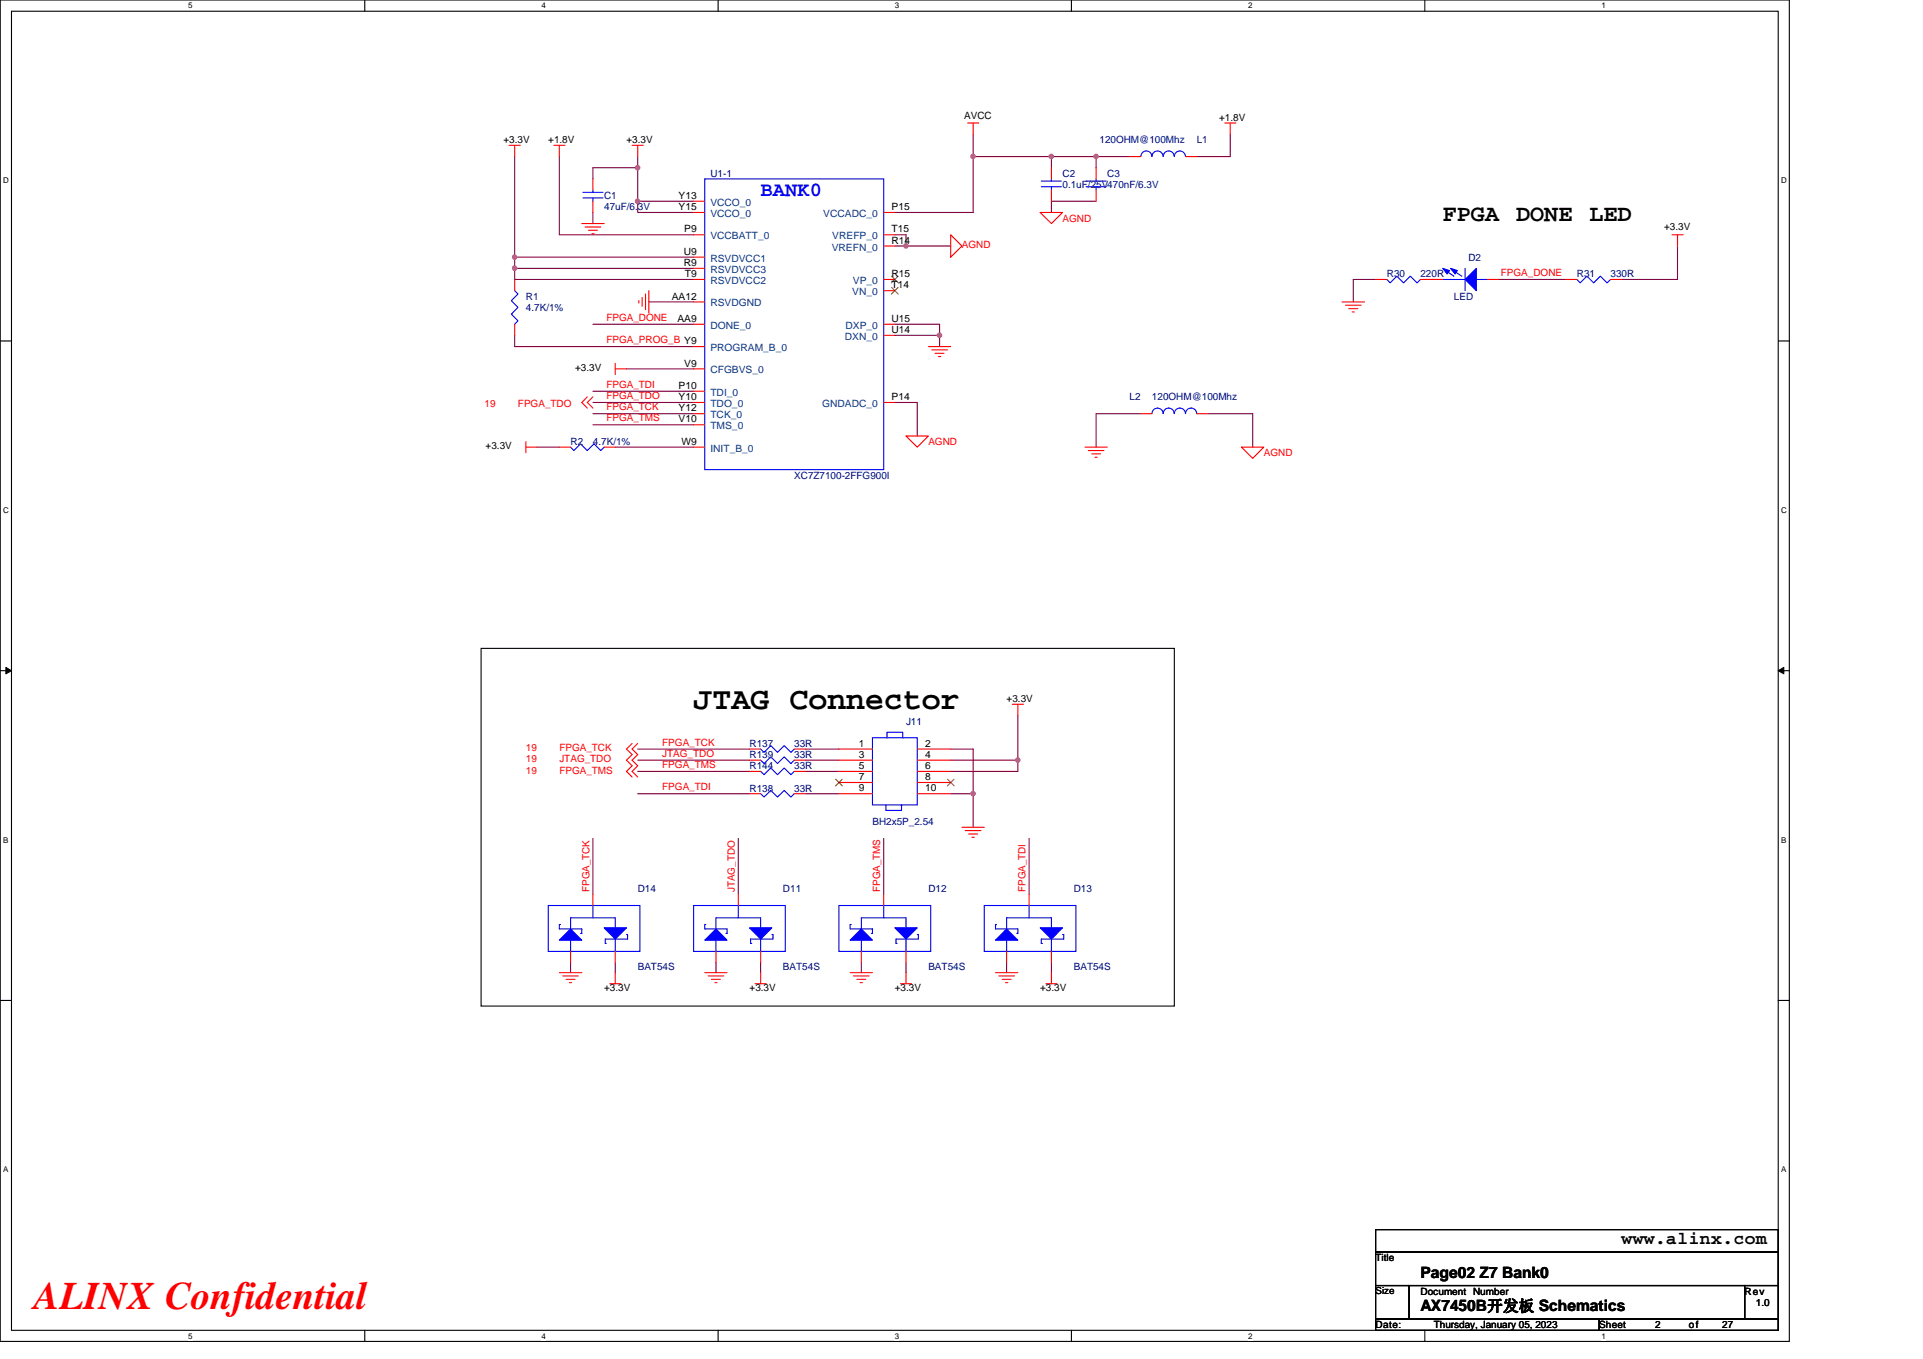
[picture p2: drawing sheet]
<svg xmlns="http://www.w3.org/2000/svg" width="297mm" height="210mm" viewBox="0 0 297 210" stroke-linecap="round" stroke-linejoin="round" font-family="sans-serif">
<path d="M0 0h276.4v207.3h-276.4zM1.8 1.7h272.9v203.8h-272.9z" fill="none" stroke="#000" stroke-width=".17"/>
<g fill="#fff">
<path d="M29.1 .2h.6v1.4h-.6z"/>
<path d="M29.1 205.7h.6v1.4h-.6z"/>
</g>
<path d="M56.3 0v1.7M56.3 205.5v1.8" fill="none" stroke="#000" stroke-width=".17"/>
<g fill="#fff">
<path d="M83.6 .2h.7v1.4h-.7z"/>
<path d="M83.6 205.7h.7v1.4h-.7z"/>
</g>
<path d="M110.9 0v1.7M110.9 205.5v1.8" fill="none" stroke="#000" stroke-width=".17"/>
<g fill="#fff">
<path d="M138.2 .2h.7v1.4h-.7z"/>
<path d="M138.2 205.7h.7v1.4h-.7z"/>
</g>
<path d="M165.5 0v1.7M165.5 205.5v1.8" fill="none" stroke="#000" stroke-width=".17"/>
<g fill="#fff">
<path d="M192.8 .2h.6v1.4h-.6z"/>
<path d="M192.8 205.7h.6v1.4h-.6z"/>
</g>
<path d="M220.1 0v1.7M220.1 205.5v1.8" fill="none" stroke="#000" stroke-width=".17"/>
<g fill="#fff">
<path d="M247.4 .2h.6v1.4h-.6z"/>
<path d="M247.4 205.7h.6v1.4h-.6z"/>
<path d="M.5 27.2h.8v1.4h-.8z"/>
<path d="M275.1 27.2h.9v1.4h-.9z"/>
<path d="M.5 78.1h.8v1.4h-.8z"/>
<path d="M275.1 78.1h.9v1.4h-.9z"/>
</g>
<path d="M0 52.7h1.8M274.7 52.7h1.7" fill="none" stroke="#000" stroke-width=".17"/>
<g fill="#fff">
<path d="M.5 129.1h.8v1.4h-.8z"/>
<path d="M275.1 129.1h.8v1.4h-.8z"/>
</g>
<path d="M0 103.6h1.8M274.7 103.6h1.7" fill="none" stroke="#000" stroke-width=".17"/>
<path d="M.9 103.1l.9 .5-.9 .5zM274.7 103.6l.8-.5v1z" fill="#000" stroke="#000" stroke-width=".15"/>
<g fill="#fff">
<path d="M.5 180h.8v1.4h-.8z"/>
<path d="M275.1 180h.8v1.4h-.8z"/>
</g>
<path d="M74.3 100.2h107.1v55.2h-107.1zM0 154.6h1.8M274.7 154.6h1.7M212.5 190h62.2v3.5h-62.2zM212.5 193.5h62.2v5.1h-62.2zM212.5 198.6h5.2v5.2h-5.2zM217.7 198.6h51.8v5.2h-51.8zM269.5 198.6h5.2v5.2h-5.2zM212.5 203.8h34.5v1.7h-34.5zM247 203.8h27.7v1.7h-27.7z" fill="none" stroke="#000" stroke-width=".17"/>
<g fill="none" stroke="#800040" stroke-width=".17">
<path d="M79.5 39.7h27.6M79.5 24.2v15.5M79.5 39.7v1.8M86.4 24.2v12.1h20.7M91.6 32.8v1.7M98.5 24.2v1.7M98.5 25.9v5.2M98.5 25.9h-6.9v1.7M98.5 31.1h8.6M98.5 31.1v1.7h8.6M138.2 36.3h1.8v1.7h6.9M138.2 38h1.8"/>
<path d="M150.3 24.2v8.6h-12.1M150.3 20.7v3.5M150.3 24.2h12.1v1.7M162.4 24.2h6.9v1.7M169.3 31.1h-6.9v1.7M169.3 24.2h5.2M190 20.7v3.5h-5.1M259.1 38v5.2h-8.6M79.5 41.5h27.6M79.5 41.5v1.7h27.6M79.5 51.8v1.8h27.6M91.6 50.1h15.5"/>
<path d="M96.8 57h10.3M100.2 46.7h6.9M138.2 50.1h6.9v1.7M138.2 51.8h6.9v1.8M212.5 43.2h-3.5v3.5M231.5 43.2h10.3M82.9 69.1h3.5M91.6 60.5h15.5M91.6 62.2h15.5M91.6 63.9h15.5M91.6 65.6h15.5M95 69.1h12.1"/>
<path d="M138.2 62.2h3.5v5.2M176.2 63.9h-6.9v5.2M186.6 63.9h6.9v5.2M98.5 115.7h17.3M98.5 117.5h17.3M98.5 119.2h17.3M124.4 115.7h5.2M124.4 117.5h5.2M124.4 119.2h5.2M146.9 117.5h10.3M146.9 115.7h3.4v6.9M157.2 117.5v1.7h-10.3"/>
<path d="M157.2 110.6v6.9M91.6 129.5v8.7M98.5 122.6h17.3M114 129.5v8.7M124.4 122.6h5.2M136.5 129.5v8.7M146.9 122.6h3.4M150.3 122.6v5.2M159 129.5v8.7M88.1 148.7v1.6M95 148.7v1.6M110.6 148.7v1.6"/>
<path d="M117.5 148.7v1.6M133.1 148.7v1.6M140 148.7v1.6M155.5 148.7v1.6M162.4 148.7v1.6"/>
</g>
<g fill="#f0f" stroke="#f0f" stroke-width=".17">
<circle cx="150.3" cy="24.2" r=".34"/>
<circle cx="169.3" cy="24.2" r=".34"/>
<circle cx="162.4" cy="24.2" r=".34"/>
<circle cx="145.1" cy="51.8" r=".34"/>
<circle cx="139.9" cy="38" r=".34"/>
<circle cx="98.5" cy="31.1" r=".34"/>
<circle cx="98.5" cy="25.9" r=".34"/>
<circle cx="79.5" cy="39.7" r=".34"/>
<circle cx="79.5" cy="41.4" r=".34"/>
<circle cx="150.3" cy="122.6" r=".33"/>
<circle cx="157.2" cy="117.5" r=".34"/>
</g>
<g fill="none" stroke="#f00" stroke-width=".17">
<path d="M149.5 19h1.7M150.3 19v1.7M189.2 19h1.7M190 19v1.7M78.6 22.5h1.8M79.5 22.5v1.7M85.6 22.5h1.7M86.4 22.5v1.7M89.9 34.5h3.4M90.4 35.1h2.4M90.9 35.6h1.4M91.4 36.1h.4"/>
<path d="M91.6 27.6v1.8M91.6 31.1v1.7M97.6 22.5h1.8M98.5 22.5v1.7M107.1 36.3h1.8M107.1 31.1h1.8M107.1 32.8h1.8M107.1 39.7h1.8M136.5 32.8h1.7M136.5 38h1.7M136.5 36.3h1.7M146.9 36.3l1.7 1.7-1.7 1.7z"/>
<path d="M160.7 32.8h3.4l-1.7 1.7zM162.4 25.9v1.7M162.4 29.4v1.7M169.3 25.9v1.7M169.3 29.4v1.7M174.5 24.2h1.7M183.1 24.2h1.8M258.3 36.3h1.7M259.1 36.3v1.7M79.5 43.2v1.7M79.5 50.1v1.7M95 57h1.8"/>
<path d="M95 56.1v1.8M98.7 46.5v.3M99.2 46v1.3M99.7 45.4v2.5M100.2 44.9v3.5M107.1 53.6h1.8M107.1 57h1.8M107.1 50.1h1.8M107.1 46.7h1.8M107.1 41.5h1.8M107.1 43.2h1.8M136.5 43.2h1.7"/>
<path d="M136.5 44.9h1.7M136.5 51.8h1.7M136.5 50.1h1.7M143.4 53.6h3.5M143.9 54.1h2.4M144.4 54.6h1.4M145 55.1h.3M207.3 46.7h3.5M207.8 47.2h2.4M208.3 47.7h1.4M208.9 48.2h.3M212.5 43.2h1.7"/>
<path d="M219.4 43.2h3.5M229.8 43.2h1.7M241.8 43.2h1.8M248.8 43.2h1.7M81.2 69.1h1.7M81.2 68.2v1.8M86.4 69.1h1.7M90.7 61.3l-.8 .9 .8 .9M91.6 61.3l-.9 .9 .9 .9M93.3 69.1h1.7M107.1 63.9h1.8M107.1 65.6h1.8"/>
<path d="M107.1 62.2h1.8M107.1 60.5h1.8M107.1 69.1h1.8M136.5 62.2h1.7M140 67.4h3.4l-1.7 1.7zM167.6 69.1h3.4M168.1 69.6h2.4M168.6 70.1h1.4M169.1 70.7h.4M176.2 63.9h1.7M184.9 63.9h1.7M191.8 69.1h3.4l-1.7 1.7z"/>
<path d="M97.6 114.9l-.8 .8 .8 .9-.8 .9 .8 .8-.8 .9 .8 .9M98.5 114.9l-.9 .8 .9 .9-.9 .9 .9 .8-.9 .9 .9 .9M115.8 119.2h1.7M115.8 117.5h1.7M115.8 115.7h1.7M122.7 119.2h1.7M122.7 117.5h1.7M122.7 115.7h1.7M129.6 115.7h5.2M129.6 117.5h5.2M129.6 119.2h5.2M141.7 115.7h5.2"/>
<path d="M141.7 117.5h5.2M141.7 119.2h5.2M156.4 108.8h1.7M157.2 108.8v1.8M91.6 138.2v1.7M114 138.2v1.7M115.8 122.6h1.7M122.7 122.6h1.7M129.6 120.9h5.2M129.6 122.6h5.2M136.5 138.2v1.7M141.7 120.9h5.2"/>
<path d="M141.7 122.6h5.2M148.6 127.8h3.4M149.1 128.3h2.4M149.6 128.9h1.4M150.1 129.4h.4M159 138.2v1.7M86.4 150.3h3.5M86.9 150.8h2.4M87.4 151.3h1.4M88 151.8h.3M88.1 147v1.7M94.2 152h1.7"/>
<path d="M95 150.3v1.7M95 147v1.7M108.9 150.3h3.4M109.4 150.8h2.4M109.9 151.3h1.4M110.4 151.8h.4M110.6 147v1.7M116.6 152h1.8M117.5 150.3v1.7M117.5 147v1.7M131.3 150.3h3.5M131.8 150.8h2.5"/>
<path d="M132.4 151.3h1.3M132.9 151.8h.3M133.1 147v1.7M139.1 152h1.7M140 150.3v1.7M140 147v1.7M153.8 150.3h3.4M154.3 150.8h2.4M154.8 151.3h1.4M155.3 151.8h.4M155.5 147v1.7M161.5 152h1.8"/>
<path d="M162.4 150.3v1.7M162.4 147v1.7"/>
</g>
<g fill="none" stroke="#00f" stroke-width=".17">
<path d="M90 30.6h3.2M90 29.7h3.2M91.6 29.4v.3M91.6 30.6v.5M108.9 27.6h27.6v45h-27.6zM160.8 28.9h3.2M160.8 28h3.2M162.4 27.6v.4M162.4 28.9v.5M167.8 28.9h3.1M167.8 28h3.1M169.3 27.6v.4"/>
<path d="M169.3 28.9v.5M176.2 24.2a.85 .85 0 0 1 .9-.9 .85 .85 0 0 1 .8 .9M177.9 24.2a.86 .86 0 0 1 .9-.9 .86 .86 0 0 1 .9 .9M179.7 24.2a.86 .86 0 0 1 .8-.9 .86 .86 0 0 1 .9 .9 .86 .86 0 0 1 .9-.9 .86 .86 0 0 1 .8 .9M79.5 44.9l.5 .5-1 1.1 1 1-1 1 1 1.1-.5 .5M214.2 43.2l.5 .5 1.1-1 1 1 1-1 1.1 1 .5-.5M222.9 43.2h3.4M223 41.6l1.6 1.1M224.2 41.6l1.6 1.1M226.3 41.5v3.4M228 43.2h1.8M243.6 43.2l.5 .5 1-1 1.1 1 1-1 1 1 .6-.5"/>
<path d="M88.1 69.1l.5 .5 1.1-1 1 1 1.1-1 1 1 .5-.5M179.7 63.9a.86 .86 0 0 0-.9-.8 .86 .86 0 0 0-.9 .8M184.8 63.9a.87 .87 0 0 0-.8-.8 .87 .87 0 0 0-.9 .8 .87 .87 0 0 0-.9-.8 .87 .87 0 0 0-.8 .8 .85 .85 0 0 0-.9-.8 .85 .85 0 0 0-.8 .8M117.5 119.2l.5 .5 1.1-1 1 1 1-1 1.1 1 .5-.5M117.5 117.5l.5 .5 1.1-1.1 1 1.1 1-1.1 1.1 1.1 .5-.5M117.5 115.7l.5 .5 1.1-1 1 1 1-1 1.1 1 .5-.5M134.8 114h6.9v10.4h-6.9zM137 114v-.9h2.4v.9M84.7 139.9h14.1v7.1h-14.1zM91.6 139.9v1.9M107.1 139.9h14.2v7.1h-14.2zM114 139.9v1.9"/>
<path d="M117.5 122.6l.5 .5 1.1-1 1 1 1-1 1.1 1 .5-.5M129.6 139.9h14.2v7.1h-14.2zM136.5 139.9v1.9M136.8 124.4v.8h2.5v-.8M152 139.9h14.2v7.1h-14.2zM159 139.9v1.9M86.6 142.9h-.2v.6h3.5v.7h-.2M88.1 145.3v1.7M95 143.4v-1.6h-6.9v1.7M95 145.1v1.9M96.8 144.4h.1v.7h-3.4v.7h.2M109 142.9h-.1v.6h3.4v.7h-.2"/>
<path d="M110.6 145.3v1.7M117.5 143.4v-1.6h-6.9v1.7M117.5 145.1v1.9M119.2 144.4h.2v.7h-3.5v.7h.2M131.5 142.9h-.2v.6h3.5v.7h-.2M133.1 145.3v1.7M140 143.4v-1.6h-6.9v1.7M140 145.1v1.9M141.7 144.4h.2v.7h-3.5v.7h.2M153.9 142.9h-.1v.6h3.4v.7h-.1M155.5 145.3v1.7M162.4 143.4v-1.6h-6.9v1.7"/>
<path d="M162.4 145.1v1.9M164.1 144.4h.2v.7h-3.5v.7h.2"/>
</g>
<path d="M137.7 42.7l1 1M137.7 44.4l1 1M138.7 42.7l-1 1M138.7 44.4l-1 1M129.1 120.4l1 1M130.1 120.4l-1.1 1M146.3 120.4l1.1 1M147.4 120.4l-1.1 1" fill="none" stroke="#804000" stroke-width=".15"/>
<g fill="#00f" stroke="#00f" stroke-width=".17">
<path d="M86.4 145.3l1.7-1.8 1.8 1.8z" fill-rule="evenodd"/>
<path d="M93.3 143.4h3.5l-1.8 1.7z" fill-rule="evenodd"/>
<path d="M155.5 143.5l1.7 1.8h-3.4z" fill-rule="evenodd"/>
<path d="M160.7 143.4h3.4l-1.7 1.7z" fill-rule="evenodd"/>
<path d="M108.9 145.3l1.7-1.8 1.7 1.8z" fill-rule="evenodd"/>
<path d="M115.8 143.4h3.4l-1.7 1.7z" fill-rule="evenodd"/>
<path d="M133.1 143.5l1.7 1.8h-3.5z" fill-rule="evenodd"/>
<path d="M138.2 143.4h3.5l-1.7 1.7z" fill-rule="evenodd"/>
<path d="M226.3 43.2l1.7-1.7v3.4z" fill-rule="evenodd"/>
<path d="M224.1 41.5l1 .3-.3 .5z" fill-rule="evenodd"/>
<path d="M222.9 41.5l1 .3-.4 .5z" fill-rule="evenodd"/>
</g>
<text font-size="6" fill="#f00" x="5.2" y="202.3">ALINX Confidential</text>
<text font-size="4.9" x="107.1" y="109.5">JTAG Connector</text>
<g font-size="3.6">
<text x="222.9" y="34.1">FPGA</text>
<text x="234.2" y="34.1">DONE</text>
<text x="245.5" y="34.1">LED</text>
</g>
<text font-size="3.2" fill="#00f" x="117.5" y="30.3">BANK0</text>
<text font-size="2.8" x="250.5" y="192.3">www.alinx.com</text>
<g font-size="2.4">
<text x="219.4" y="197.4">Page02 Z7 Bank0</text>
<text x="219.4" y="202.6">AX7450B开发板 Schematics</text>
</g>
<g font-size="1.5">
<text x="77.8" y="22.1">+3.3V</text>
<text x="84.7" y="22.1">+1.8V</text>
<text x="96.8" y="22.1">+3.3V</text>
<text x="148.9" y="18.3">AVCC</text>
<text x="188.3" y="18.7">+1.8V</text>
<text x="104.8" y="30.7">Y13</text>
<text x="104.8" y="32.5">Y15</text>
<text x="105.7" y="35.9">P9</text>
<text x="137.7" y="35.9">T15</text>
<text x="137.7" y="32.5">P15</text>
<text x="257" y="35.6">+3.3V</text>
<text x="105.6" y="39.4">U9</text>
<text x="105.6" y="41.1">R9</text>
<text x="137.7" y="37.7">R14</text>
<text x="103.8" y="46.3">AA12</text>
<text x="105.8" y="42.8">T9</text>
<text x="137.7" y="44.6">T14</text>
<text x="137.7" y="42.8">R15</text>
<text x="104.6" y="49.7">AA9</text>
<text x="137.7" y="51.5">U14</text>
<text x="137.7" y="49.7">U15</text>
<text x="88.8" y="57.4">+3.3V</text>
<text x="105.7" y="56.6">V9</text>
<text x="104.8" y="63.6">Y12</text>
<text x="104.8" y="65.3">V10</text>
<text x="104.8" y="61.8">Y10</text>
<text x="104.8" y="60.1">P10</text>
<text x="137.7" y="61.8">P14</text>
<text x="75" y="69.4">+3.3V</text>
<text x="105.3" y="68.7">W9</text>
<text x="155.5" y="108.5">+3.3V</text>
<text x="132.7" y="115.4">1</text>
<text x="132.7" y="117.1">3</text>
<text x="132.7" y="118.8">5</text>
<text x="142.9" y="115.4">2</text>
<text x="142.9" y="117.1">4</text>
<text x="142.9" y="118.8">6</text>
<text x="132.7" y="120.5">7</text>
<text x="132.7" y="122.3">9</text>
<text x="142.9" y="120.5">8</text>
<text x="142.9" y="122.3">10</text>
<text x="93.3" y="153.1">+3.3V</text>
<text x="115.8" y="153.1">+3.3V</text>
<text x="138.2" y="153.1">+3.3V</text>
<text x="160.7" y="153.1">+3.3V</text>
<text x="212.5" y="194.9">Title</text>
<text x="212.5" y="200">Size</text>
<text x="219.4" y="200">Document Number</text>
<text x="269.5" y="200">Rev</text>
<text x="271.2" y="201.8">1.0</text>
<text x="212.5" y="205.2">Date:</text>
<text x="221.5" y="205.2">Thursday, January 05, 2023</text>
<text x="247" y="205.2">Sheet</text>
<text x="255.7" y="205.2">2</text>
<text x="260.9" y="205.2">of</text>
<text x="266" y="205.2">27</text>
</g>
<g font-size="1.5" fill="#000080">
<text x="169.8" y="22.1">120OHM@100Mhz</text>
<text x="184.9" y="22.1">L1</text>
<text x="109.7" y="27.3">U1-1</text>
<text x="164.1" y="27.3">C2</text>
<text x="164.1" y="29">0.1uF/25V470nF/6.3V</text>
<text x="171" y="27.3">C3</text>
<text x="93.3" y="30.8">C1</text>
<text x="93.3" y="32.5">47uF/6.3V</text>
<text x="226.8" y="40.3">D2</text>
<text x="81.2" y="46.3">R1</text>
<text x="214.2" y="42.9">R30</text>
<text x="219.4" y="42.9">220R</text>
<text x="224.6" y="46.3">LED</text>
<text x="243.6" y="42.9">R31</text>
<text x="248.8" y="42.9">330R</text>
<text x="81.2" y="48">4.7K/1%</text>
<text x="174.5" y="61.8">L2</text>
<text x="177.9" y="61.8">120OHM@100Mhz</text>
<text x="88.1" y="68.8">R2</text>
<text x="91.6" y="68.8">4.7K/1%</text>
<text x="122.7" y="74">XC7Z7100-2FFG900I</text>
<text x="140" y="112">J11</text>
<text x="115.8" y="118.9">R144</text>
<text x="115.8" y="117.1">R139</text>
<text x="115.8" y="115.4">R137</text>
<text x="122.7" y="118.9">33R</text>
<text x="122.7" y="117.1">33R</text>
<text x="122.7" y="115.4">33R</text>
<text x="115.8" y="122.3">R138</text>
<text x="122.7" y="122.3">33R</text>
<text x="134.8" y="127.5">BH2x5P_2.54</text>
<text x="98.5" y="137.9">D14</text>
<text x="120.9" y="137.9">D11</text>
<text x="143.4" y="137.9">D12</text>
<text x="165.9" y="137.9">D13</text>
<text x="98.5" y="149.9">BAT54S</text>
<text x="120.9" y="149.9">BAT54S</text>
<text x="143.4" y="149.9">BAT54S</text>
<text x="165.9" y="149.9">BAT54S</text>
</g>
<g font-size="1.5" fill="#004080">
<text x="109.7" y="31.8">VCCO_0</text>
<text x="109.7" y="33.5">VCCO_0</text>
<text x="127.2" y="33.5">VCCADC_0</text>
<text x="109.7" y="37">VCCBATT_0</text>
<text x="109.7" y="40.4">RSVDVCC1</text>
<text x="128.5" y="38.7">VREFN_0</text>
<text x="128.6" y="37">VREFP_0</text>
<text x="109.7" y="47.3">RSVDGND</text>
<text x="109.7" y="42.2">RSVDVCC3</text>
<text x="109.7" y="43.9">RSVDVCC2</text>
<text x="131.7" y="45.6">VN_0</text>
<text x="131.7" y="43.9">VP_0</text>
<text x="109.7" y="50.8">DONE_0</text>
<text x="130.5" y="52.5">DXN_0</text>
<text x="130.6" y="50.8">DXP_0</text>
<text x="109.7" y="54.3">PROGRAM_B_0</text>
<text x="109.7" y="57.7">CFGBVS_0</text>
<text x="109.7" y="64.6">TCK_0</text>
<text x="109.7" y="62.9">TDO_0</text>
<text x="109.7" y="61.2">TDI_0</text>
<text x="127" y="62.9">GNDADC_0</text>
<text x="109.7" y="66.3">TMS_0</text>
<text x="109.7" y="69.8">INIT_B_0</text>
</g>
<g font-size="1.5" fill="#f00">
<text x="164.1" y="34.2">AGND</text>
<text x="148.6" y="38.4">AGND</text>
<text x="231.8" y="42.6">FPGA_DONE</text>
<text x="93.7" y="49.6">FPGA_DONE</text>
<text x="93.7" y="53">FPGA_PROG_B Y9</text>
<text x="93.7" y="59.9">FPGA_TDI</text>
<text x="74.8" y="62.9">19</text>
<text x="80" y="62.9">FPGA_TDO</text>
<text x="93.7" y="61.6">FPGA_TDO</text>
<text x="93.7" y="63.4">FPGA_TCK</text>
<text x="93.7" y="65.1">FPGA_TMS</text>
<text x="143.4" y="68.8">AGND</text>
<text x="195.2" y="70.5">AGND</text>
<text x="81.2" y="117.8">19</text>
<text x="81.2" y="119.5">19</text>
<text x="81.2" y="116.1">19</text>
<text x="86.4" y="117.8">JTAG_TDO</text>
<text x="86.4" y="119.5">FPGA_TMS</text>
<text x="86.4" y="116.1">FPGA_TCK</text>
<text x="102.3" y="115.2">FPGA_TCK</text>
<text x="102.3" y="116.9">JTAG_TDO</text>
<text x="102.3" y="118.6">FPGA_TMS</text>
<text x="102.3" y="122.1">FPGA_TDI</text>
<text x="91" y="137.8" transform="rotate(-90 91 137.8)">FPGA_TCK</text>
<text x="113.5" y="137.8" transform="rotate(-90 113.5 137.8)">JTAG_TDO</text>
<text x="136" y="137.8" transform="rotate(-90 136 137.8)">FPGA_TMS</text>
<text x="158.4" y="137.8" transform="rotate(-90 158.4 137.8)">FPGA_TDI</text>
</g>
<g font-size="1.2">
<text x="29.1" y="1.3">5</text>
<text x="83.6" y="1.3">4</text>
<text x="138.2" y="1.3">3</text>
<text x="192.8" y="1.3">2</text>
<text x="247.4" y="1.3">1</text>
<text x=".5" y="28.3">D</text>
<text x="275.1" y="28.3">D</text>
<text x=".5" y="79.2">C</text>
<text x="275.1" y="79.2">C</text>
<text x=".5" y="130.2">B</text>
<text x="275.1" y="130.2">B</text>
<text x=".5" y="181.1">A</text>
<text x="275.1" y="181.1">A</text>
<text x="29.1" y="206.8">5</text>
<text x="83.6" y="206.8">4</text>
<text x="138.2" y="206.8">3</text>
<text x="192.8" y="206.8">2</text>
<text x="247.4" y="206.8">1</text>
</g>
</svg>
